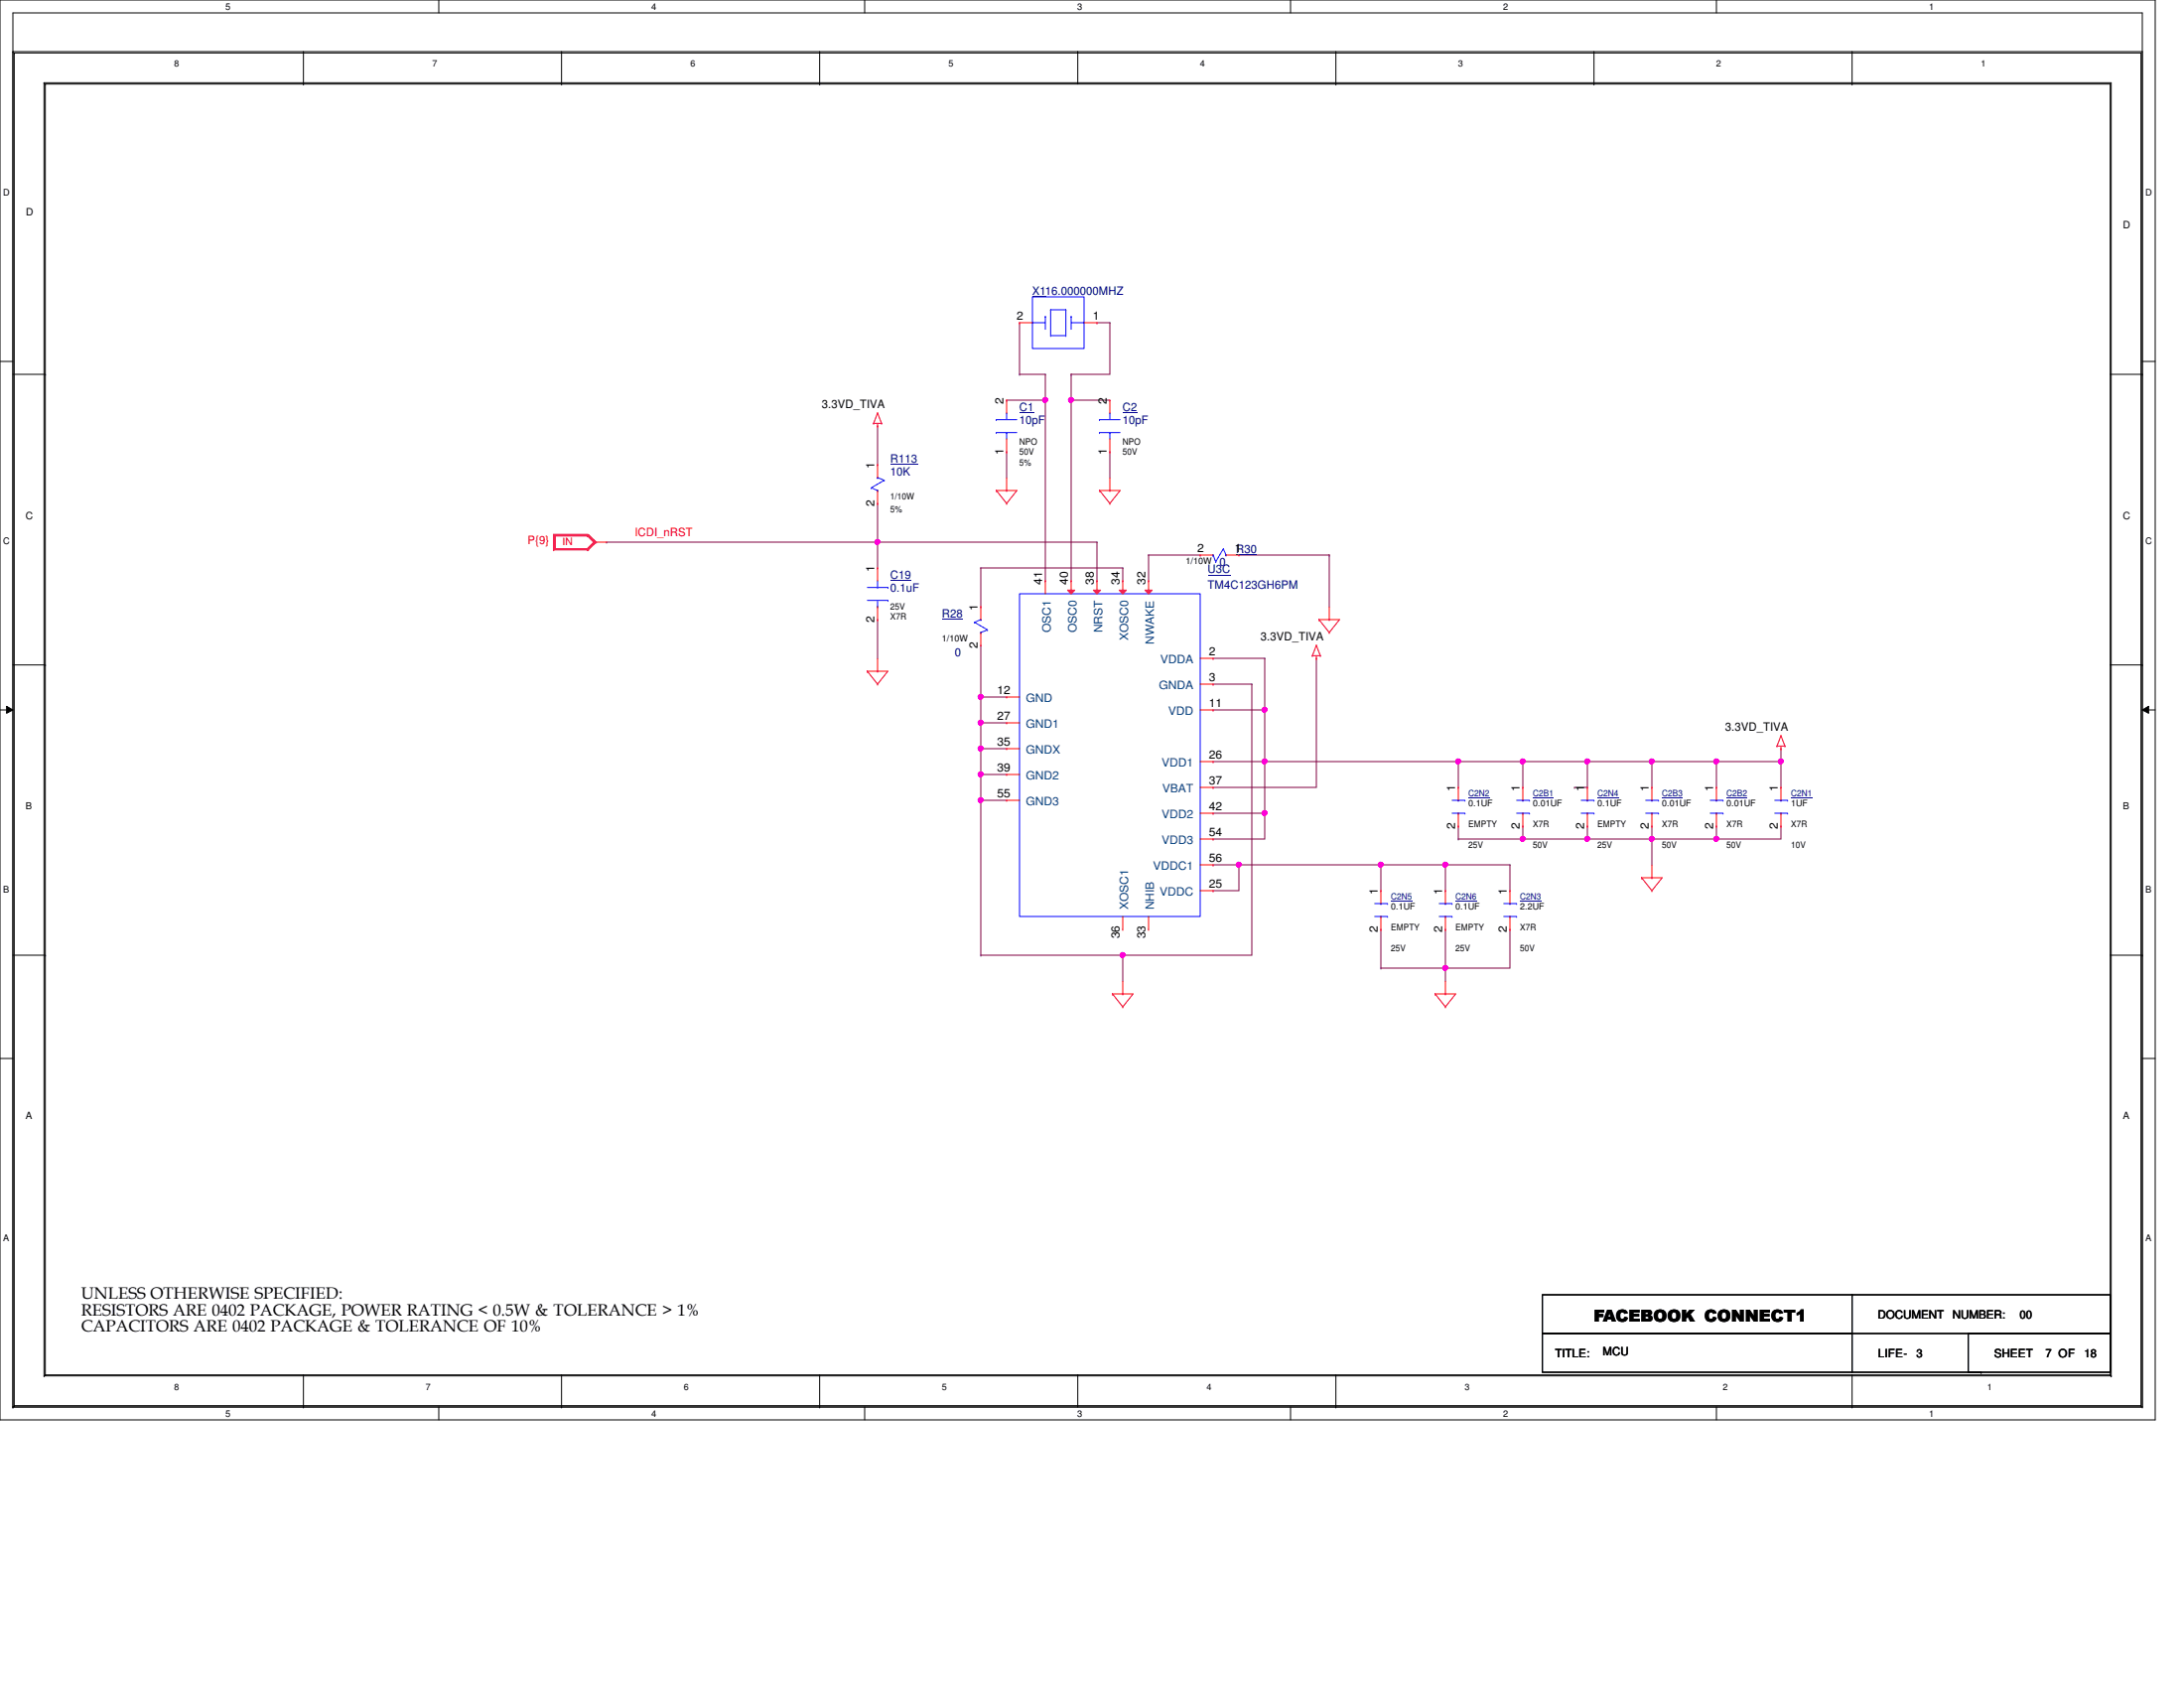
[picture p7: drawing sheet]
<svg xmlns="http://www.w3.org/2000/svg" width="279mm" height="216mm" viewBox="0 0 279 216" stroke-linecap="round" stroke-linejoin="round" font-family="sans-serif">
<path d="M0 0h275.7v181.6h-275.7zM1.7 1.7h272.4v178.3h-272.4z" fill="none" stroke="#000" stroke-width=".13"/>
<g fill="#fff">
<path d="M28.9 .2h.6v1.3h-.6z"/>
<path d="M28.9 180.2h.6v1.3h-.6z"/>
</g>
<path d="M56.1 0v1.7M56.1 180v1.6" fill="none" stroke="#000" stroke-width=".13"/>
<g fill="#fff">
<path d="M83.4 .2h.5v1.3h-.5z"/>
<path d="M83.4 180.2h.5v1.3h-.5z"/>
</g>
<path d="M110.6 0v1.7M110.6 180v1.6" fill="none" stroke="#000" stroke-width=".13"/>
<g fill="#fff">
<path d="M137.8 .2h.6v1.3h-.6z"/>
<path d="M137.8 180.2h.6v1.3h-.6z"/>
</g>
<path d="M165.1 0v1.7M165.1 180v1.6" fill="none" stroke="#000" stroke-width=".13"/>
<g fill="#fff">
<path d="M192.3 .2h.6v1.3h-.6z"/>
<path d="M192.3 180.2h.6v1.3h-.6z"/>
</g>
<path d="M219.6 0v1.7M219.6 180v1.6" fill="none" stroke="#000" stroke-width=".13"/>
<g fill="#fff">
<path d="M246.8 .2h.6v1.3h-.6z"/>
<path d="M246.8 180.2h.6v1.3h-.6z"/>
<path d="M.4 23.9h.8v1.3h-.8z"/>
<path d="M274.5 23.9h.8v1.3h-.8z"/>
<path d="M.4 68.5h.8v1.3h-.8z"/>
<path d="M274.5 68.5h.8v1.3h-.8z"/>
</g>
<path d="M0 46.2h1.7M274.1 46.2h1.6" fill="none" stroke="#000" stroke-width=".13"/>
<g fill="#fff">
<path d="M.4 113.1h.7v1.3h-.7z"/>
<path d="M274.5 113.1h.7v1.3h-.7z"/>
</g>
<path d="M0 90.8h1.7M.8 90.3l.9 .5-.9 .4zM274.1 90.8l.8-.5v.9zM274.1 90.8h1.6" fill="none" stroke="#000" stroke-width=".13"/>
<path d="M.8 90.3l.9 .5-.9 .4zM274.1 90.8l.8-.5v.9z" fill="#000"/>
<g fill="#fff">
<path d="M.4 157.6h.7v1.4h-.7z"/>
<path d="M274.5 157.6h.7v1.4h-.7z"/>
</g>
<g fill="none" stroke="#000" stroke-width=".13">
<path d="M1.7 6.6h.1M1.7 6.6h272.4v173.4M1.7 6.6v173.4M1.8 6.8h.1M1.8 6.8h272.1v173M1.8 6.8v173M5.6 10.6h.1M5.6 10.6v165.4M5.6 10.6h264.5v165.4M5.8 10.8h.1M5.8 10.8h264.2v165.1M5.8 10.8v165.1"/>
<path d="M38.8 10.8h.1M38.8 6.6v4.2M71.8 10.8h.1M71.8 6.6v4.2M104.9 10.8h.1M104.9 6.6v4.2M137.9 6.6h.1M137.9 6.6v4.2M170.9 10.8h.1M170.9 6.6v4.2M203.9 10.8h.1M203.9 6.6v4.2"/>
<path d="M236.9 10.8h.1M236.9 6.6v4.2M1.7 47.9h4.1M5.8 47.9h.1M270 47.9h4.1M274.1 47.9h.1M1.7 85h4.1M5.8 85h.1M270 85h4.1M274.1 85h.1M0 135.4h1.7M1.7 122.2h4.1"/>
<path d="M5.8 122.2h.1M270 122.2h4.1M274.1 122.2h.1M274.1 135.4h1.6M1.7 180h.1M1.7 180h272.4M1.8 179.8h.1M1.8 179.8h272.1M5.6 176h.1M5.6 176h264.5M5.8 175.9h.1M5.8 175.9h264.2"/>
<path d="M38.8 180h.1M38.8 175.9v4.1M71.8 180h.1M71.8 175.9v4.1M104.9 180h.1M104.9 175.9v4.1M137.9 175.9h.1M137.9 175.9v4.1M170.9 180h.1M170.9 175.9v4.1M236.9 180h.1M236.9 175.9v4.1"/>
<path d="M270 175.9h.1M270.1 176h.1M273.9 179.8h.1M274.1 180h.1"/>
</g>
<path d="M112.3 69.3h.1M112.3 69.3h28" fill="none" stroke="#800040" stroke-width=".13"/>
<circle cx="112.2" cy="69.3" r=".32" fill="#f0f"/>
<circle cx="112.2" cy="69.3" r=".32" fill="none" stroke="#f0f" stroke-width=".13"/>
<g fill="none" stroke="#800040" stroke-width=".13">
<path d="M112.3 54.5h.1M112.3 54.5v4.9M112.3 69.3h.1M112.3 79.2h.1M112.3 64.4h.1M112.3 64.4v8.2M112.3 79.2v5M140.3 69.3h.1M140.3 69.3v5M146.9 71h.1M146.9 71v3.3M146.9 71h6.6"/>
<path d="M153.5 71h.1M170.1 71h.1M170.1 71v6.6M161.8 84.2h.1M161.8 90.8h.1M161.8 84.2v13.2"/>
</g>
<circle cx="161.8" cy="97.4" r=".32" fill="#f0f"/>
<circle cx="161.8" cy="97.4" r=".32" fill="none" stroke="#f0f" stroke-width=".13"/>
<circle cx="161.8" cy="90.8" r=".32" fill="#f0f"/>
<circle cx="161.8" cy="90.8" r=".32" fill="none" stroke="#f0f" stroke-width=".13"/>
<path d="M161.8 97.4h.1M161.8 97.4v6.6" fill="none" stroke="#800040" stroke-width=".13"/>
<circle cx="161.8" cy="104" r=".32" fill="#f0f"/>
<circle cx="161.8" cy="104" r=".32" fill="none" stroke="#f0f" stroke-width=".13"/>
<path d="M160.1 87.5h.1M160.1 87.5v34.7M158.5 110.6h.1M158.5 110.6v3.3M161.8 104h.1M161.8 104v3.3M125.5 122.2h.1M125.5 122.2h18.1" fill="none" stroke="#800040" stroke-width=".13"/>
<circle cx="143.6" cy="122.1" r=".32" fill="#f0f"/>
<circle cx="143.6" cy="122.1" r=".32" fill="none" stroke="#f0f" stroke-width=".13"/>
<path d="M125.5 89.2h.1M125.5 89.2v3.3" fill="none" stroke="#800040" stroke-width=".13"/>
<circle cx="125.5" cy="92.4" r=".32" fill="#f0f"/>
<circle cx="125.5" cy="92.4" r=".32" fill="none" stroke="#f0f" stroke-width=".13"/>
<circle cx="125.5" cy="89.1" r=".32" fill="#f0f"/>
<circle cx="125.5" cy="89.1" r=".32" fill="none" stroke="#f0f" stroke-width=".13"/>
<path d="M125.5 89.2h.1M125.5 92.5h.1M125.5 95.8h.1M125.5 89.2h3.3M125.5 92.5h3.3M125.5 92.5v3.3M125.5 95.8h3.3" fill="none" stroke="#800040" stroke-width=".13"/>
<circle cx="125.5" cy="95.7" r=".32" fill="#f0f"/>
<circle cx="125.5" cy="95.7" r=".32" fill="none" stroke="#f0f" stroke-width=".13"/>
<path d="M125.5 95.8h.1M125.5 95.8v3.3" fill="none" stroke="#800040" stroke-width=".13"/>
<circle cx="125.5" cy="99" r=".32" fill="#f0f"/>
<circle cx="125.5" cy="99" r=".32" fill="none" stroke="#f0f" stroke-width=".13"/>
<path d="M125.5 99.1h.1M125.5 99.1h3.3M125.5 99.1v23.1M125.5 102.4h.1M125.5 102.4h3.3" fill="none" stroke="#800040" stroke-width=".13"/>
<circle cx="125.5" cy="102.3" r=".32" fill="#f0f"/>
<circle cx="125.5" cy="102.3" r=".32" fill="none" stroke="#f0f" stroke-width=".13"/>
<path d="M125.5 72.6h.1M125.5 77.6h.1M125.5 72.6h18.1M125.5 72.6v5M143.6 72.6h.1M143.6 72.6v1.7M168.4 84.2h.1M168.4 84.2v16.5M158.5 110.6h.1M158.5 110.6h18.2" fill="none" stroke="#800040" stroke-width=".13"/>
<circle cx="176.6" cy="110.6" r=".32" fill="#f0f"/>
<circle cx="176.6" cy="110.6" r=".32" fill="none" stroke="#f0f" stroke-width=".13"/>
<circle cx="158.5" cy="110.6" r=".32" fill="#f0f"/>
<circle cx="158.5" cy="110.6" r=".32" fill="none" stroke="#f0f" stroke-width=".13"/>
<path d="M184.9 110.6h.1M184.9 110.6v3.3M184.9 110.6h8.3M193.2 110.6h.1M193.2 110.6v3.3" fill="none" stroke="#800040" stroke-width=".13"/>
<circle cx="184.9" cy="110.6" r=".32" fill="#f0f"/>
<circle cx="184.9" cy="110.6" r=".32" fill="none" stroke="#f0f" stroke-width=".13"/>
<path d="M184.9 118.9h.1M184.9 118.9v4.9M184.9 123.8h.1M184.9 123.8h8.3" fill="none" stroke="#800040" stroke-width=".13"/>
<circle cx="184.9" cy="123.8" r=".32" fill="#f0f"/>
<circle cx="184.9" cy="123.8" r=".32" fill="none" stroke="#f0f" stroke-width=".13"/>
<g fill="none" stroke="#800040" stroke-width=".13">
<path d="M186.6 97.4h.1M186.6 97.4v3.3M186.6 97.4h8.2M176.7 110.6h.1M176.7 118.9h.1M176.7 110.6v3.3M176.7 118.9v4.9M176.7 110.6h8.2M193.2 118.9h.1M193.2 118.9v4.9M176.7 123.8h.1M176.7 123.8h8.2"/>
<path d="M184.9 123.8h.1M184.9 123.8v1.7"/>
</g>
<circle cx="194.8" cy="97.4" r=".32" fill="#f0f"/>
<circle cx="194.8" cy="97.4" r=".32" fill="none" stroke="#f0f" stroke-width=".13"/>
<path d="M219.6 97.4h.1M219.6 97.4v3.3M219.6 97.4h8.2M227.8 95.8h.1M227.8 97.4h.1M227.8 95.8v4.9" fill="none" stroke="#800040" stroke-width=".13"/>
<circle cx="227.8" cy="97.4" r=".32" fill="#f0f"/>
<circle cx="227.8" cy="97.4" r=".32" fill="none" stroke="#f0f" stroke-width=".13"/>
<circle cx="219.6" cy="97.4" r=".32" fill="#f0f"/>
<circle cx="219.6" cy="97.4" r=".32" fill="none" stroke="#f0f" stroke-width=".13"/>
<path d="M203.1 97.4h.1M203.1 97.4h16.5M203.1 97.4v3.3h-1.7M211.3 97.4h.1M211.3 97.4v3.3M201.4 100.7h.1" fill="none" stroke="#800040" stroke-width=".13"/>
<circle cx="211.3" cy="97.4" r=".32" fill="#f0f"/>
<circle cx="211.3" cy="97.4" r=".32" fill="none" stroke="#f0f" stroke-width=".13"/>
<circle cx="203" cy="97.4" r=".32" fill="#f0f"/>
<circle cx="203" cy="97.4" r=".32" fill="none" stroke="#f0f" stroke-width=".13"/>
<path d="M194.8 97.4h.1M194.8 97.4v3.3M194.8 97.4h8.3M186.6 105.7h.1M186.6 107.3h.1M186.6 105.7v1.6M186.6 107.3h8.2" fill="none" stroke="#800040" stroke-width=".13"/>
<circle cx="194.8" cy="107.3" r=".32" fill="#f0f"/>
<circle cx="194.8" cy="107.3" r=".32" fill="none" stroke="#f0f" stroke-width=".13"/>
<path d="M219.6 105.7h.1M219.6 107.3h.1M219.6 105.7v1.6M227.8 105.7h.1M227.8 105.7v1.6h-8.2" fill="none" stroke="#800040" stroke-width=".13"/>
<circle cx="219.6" cy="107.3" r=".32" fill="#f0f"/>
<circle cx="219.6" cy="107.3" r=".32" fill="none" stroke="#f0f" stroke-width=".13"/>
<path d="M203.1 105.7h.1M203.1 107.3h.1M203.1 107.3h16.5M203.1 105.7v1.6M211.3 105.7h.1M211.3 107.3h.1M211.3 105.7v1.6" fill="none" stroke="#800040" stroke-width=".13"/>
<circle cx="211.3" cy="107.3" r=".32" fill="#f0f"/>
<circle cx="211.3" cy="107.3" r=".32" fill="none" stroke="#f0f" stroke-width=".13"/>
<circle cx="203" cy="107.3" r=".32" fill="#f0f"/>
<circle cx="203" cy="107.3" r=".32" fill="none" stroke="#f0f" stroke-width=".13"/>
<path d="M161.8 97.4h.1M161.8 97.4h24.8M194.8 105.7h.1M194.8 107.3h.1M194.8 105.7v1.6M194.8 107.3h8.3" fill="none" stroke="#800040" stroke-width=".13"/>
<circle cx="186.5" cy="97.4" r=".32" fill="#f0f"/>
<circle cx="186.5" cy="97.4" r=".32" fill="none" stroke="#f0f" stroke-width=".13"/>
<path d="M128.8 51.2h.1M128.8 51.2h4.9M133.7 47.9h.1M133.7 51.2h.1M133.7 47.9v26.4M211.3 107.3h.1M211.3 107.3v3.3M143.6 122.2h.1M143.6 122.2v3.3M143.6 122.2h16.5" fill="none" stroke="#800040" stroke-width=".13"/>
<circle cx="133.7" cy="51.2" r=".32" fill="#f0f"/>
<circle cx="133.7" cy="51.2" r=".32" fill="none" stroke="#f0f" stroke-width=".13"/>
<path d="M137 51.2h.1M137 51.2h5" fill="none" stroke="#800040" stroke-width=".13"/>
<circle cx="137" cy="51.2" r=".32" fill="#f0f"/>
<circle cx="137" cy="51.2" r=".32" fill="none" stroke="#f0f" stroke-width=".13"/>
<g fill="none" stroke="#800040" stroke-width=".13">
<path d="M128.8 57.8h.1M128.8 57.8v3.3M130.4 47.9h.1M130.4 41.3h.1M130.4 47.9h3.3M130.4 41.3v6.6M137 51.2h.1M137 47.9h.1M137 47.9v26.4M140.3 41.3h.1M140.3 41.3h1.7M142 57.8h.1"/>
<path d="M142 41.3h.1M142 41.3v6.6h-5M142 57.8v3.3M77.6 69.3h.1M77.6 69.3h34.7M158.5 71h11.6M170.1 71h.1M125.5 89.2h.1M125.5 82.5v6.7M155.2 97.4h.1M155.2 90.8h.1M155.2 84.2h.1"/>
<path d="M155.2 87.5h.1M155.2 97.4h6.6M155.2 90.8h6.6M155.2 84.2h6.6M155.2 87.5h4.9M155.2 110.6h.1M155.2 113.9h.1M155.2 107.3h.1M155.2 104h.1M155.2 100.7h.1M155.2 110.6h3.3M155.2 113.9h3.3"/>
<path d="M155.2 107.3h6.6M155.2 104h6.6M155.2 100.7h13.2"/>
</g>
<g fill="none" stroke="#f00" stroke-width=".13">
<path d="M111.8 54.1h.1M111.8 54.1h1M112.3 54.5h.1M112.3 52.8h.1M112.3 54.1v.4M112.3 52.8l.5 1.3M112.3 52.8l-.5 1.3M112.8 54.1h.1M70.8 68.4h.1M70.8 70.3h.1M70.8 68.4h4.5M70.8 68.4v1.9"/>
<path d="M70.8 70.3h4.5M71 68.5h.1M71 70.2h.1M71 68.5h4.1M71 68.5v1.7M71 70.2h4.1M75.1 68.5h.1M75.1 70.2h.1M75.1 68.4h.1M75.1 70.3h.1M75.1 68.5l.8 .8M75.1 68.5l1 .8"/>
<path d="M75.1 68.4l1 .9M75.3 68.4h.1M75.3 70.3h.1M75.3 68.4l1 .9M75.9 69.3h.1M75.9 69.3h1.7M75.9 69.3l-.8 .9M76.1 69.3h.1M76.1 69.3l-1 1M76.1 69.3l-1 .9M76.3 69.3h.1M76.3 69.3l-1 1"/>
<path d="M127.5 62.7h.1M127.5 62.7l1.3 1.7M127.5 62.7h2.6l-1.3 1.7M128.8 62.7h.1M128.8 64.4h.1M128.8 61.1v1.6M140.7 62.7h.1M140.7 62.7h2.6l-1.3 1.7M140.7 62.7l1.3 1.7M142 62.7h.1M142 64.4h.1M142 61.1v1.6"/>
<path d="M168.7 79.2h.1M168.7 79.2l1.4 1.7M168.7 79.2h2.7l-1.3 1.7M170.1 79.2h.1M170.1 77.6v1.6M111 85.9h.1M111 85.9l1.3 1.6M111 85.9h2.6l-1.3 1.6M112.3 85.9h.1M112.3 87.5h.1M112.3 84.2v1.7M167.9 83.9h.1"/>
<path d="M167.9 83.9h1M168.4 84.2h.1M168.4 82.5h.1M168.4 83.9v.3M168.4 82.5l.5 1.4M168.4 82.5l-.5 1.4M168.9 83.9h.1M170.1 80.9h.1M227.3 95.4h.1M227.3 95.4h1M227.8 95.8h.1M227.8 94.1h.1"/>
<path d="M227.8 95.4v.4M227.8 94.1l.5 1.3M227.8 94.1l-.5 1.3M228.3 95.4h.1M186.6 100.7h.1M186.6 105.7h.1M186.6 100.7v1.7M186.6 104v1.7M210 112.3h.1M210 112.3l1.3 1.6M210 112.3h2.6l-1.3 1.6M211.3 112.3h.1"/>
<path d="M211.3 113.9h.1M211.3 110.6v1.7M142.3 127.1h.1M142.3 127.1h2.6l-1.3 1.7M142.3 127.1l1.3 1.7M143.6 127.1h.1M143.6 128.8h.1M143.6 125.5v1.6M183.6 127.1h.1M183.6 127.1l1.3 1.7M183.6 127.1h2.6l-1.3 1.7M184.9 127.1h.1"/>
<path d="M184.9 128.8h.1M184.9 125.5v1.6"/>
</g>
<path d="M197.3 165.6h72.7v5h-72.7zM197.3 170.6h39.6v4.9h-39.6zM236.9 165.6h.1M236.9 165.6v5M236.9 175.5h16.5M251.8 170.6h18.2v4.9h-18.2zM253.4 175.5h.1" fill="none" stroke="#000" stroke-width=".13"/>
<g fill="none" stroke="#00f" stroke-width=".13">
<path d="M132.1 38h6.6v6.6h-6.6zM134.4 39.6h.1M134.4 39.6h2M134.4 39.6v3.3M136.4 39.6h.1M136.4 39.6v3.3M132.1 41.3h.1M132.1 41.3h1.6M133.7 40.5h.1M133.7 40.5v1.6M134.4 42.9h.1M134.4 42.9h2"/>
<path d="M136.4 42.9h.1M137 40.5h.1M137 40.5v1.6M137 41.3h1.7M138.7 41.3h.1M185.8 104h1.6M185.8 102.4h1.6M186.6 102.4h.1M186.6 104h.1M187.4 104h.1M187.4 102.4h.1"/>
</g>
<path d="M187.9 102h2.7" fill="none" stroke="#000080" stroke-width=".13"/>
<path d="M132.1 37.8h1.8v.2h-1.8z" fill="#000080"/>
<g fill="none" stroke="#f00" stroke-width=".13">
<path d="M130.4 41.3h.1M130.4 41.3h1.7M138.7 41.3h1.6M140.3 41.3h.1M125.5 77.6h.1M125.5 77.6v1.6M153.5 71h.1M153.5 71h1.7M156.8 71h1.7M158.5 71h.1M125.5 82.5h.1M125.5 80.9v1.6"/>
<path d="M184.9 113.9h.1M184.9 118.9h.1M184.9 113.9v1.7M184.9 117.2v1.7M193.2 113.9h.1M193.2 118.9h.1M193.2 113.9v1.7M193.2 117.2v1.7M194.8 100.7h.1M194.8 105.7h.1M194.8 100.7v1.7M194.8 104v1.7"/>
</g>
<g fill="none" stroke="#00f" stroke-width=".13">
<path d="M127.5 55.3h.1M127.5 53.7h.1M127.5 55.3h2.6M127.5 53.7h2.6M128.8 52.8h.1M128.8 55.3h.1M128.8 52.8v.9M128.8 55.3v.8M124.7 79.6h.1M124.7 79.6l1.6 1M125.5 79.2h.1M125.5 79.2l-.8 .4"/>
<path d="M155.2 71h.1M155.2 71l.3 .8M155.5 71.8h.1M156.5 70.2h.1M156.5 70.2l.3 .8M156.5 70.2l-1 1.6M156.8 71h.1M125.5 80.9h.1M126.3 80.6h.1M126.3 80.6l-.8 .3M184.1 117.2h1.7M184.1 115.6h1.7"/>
<path d="M184.9 115.6h.1M184.9 117.2h.1M185.8 117.2h.1M185.8 115.6h.1M192.4 117.2h1.6M192.4 115.6h1.6M193.2 115.6h.1M193.2 117.2h.1M194 117.2h.1M194 115.6h.1M194 104h1.7M194 102.4h1.7"/>
<path d="M194.8 102.4h.1M194.8 104h.1M195.7 104h.1M195.7 102.4h.1"/>
</g>
<path d="M120.5 79.2h2.7M158.2 70.9h2.6M186.2 115.2h2.7M194.5 115.2h2.7M196.1 102h2.7" fill="none" stroke="#000080" stroke-width=".13"/>
<path d="M130.4 52.7h1.9v.1h-1.9z" fill="#000080"/>
<g fill="none" stroke="#f00" stroke-width=".13">
<path d="M112.3 59.4h.1M112.3 59.4v1.7M128.8 57.8h.1M128.8 51.2h.1M128.8 51.2v1.6M128.8 56.1v1.7M112.3 64.4h.1M112.3 72.6h.1M112.3 79.2h.1M112.3 62.7v1.7M112.3 72.6v1.7M112.3 77.6v1.6"/>
<path d="M211.3 100.7h.1M211.3 105.7h.1M211.3 100.7v1.7M211.3 104v1.7M227.8 100.7h.1M227.8 105.7h.1M227.8 100.7v1.7M227.8 104v1.7"/>
</g>
<g fill="none" stroke="#00f" stroke-width=".13">
<path d="M140.7 55.3h.1M140.7 53.7h.1M140.7 55.3h2.6M140.7 53.7h2.6M142 52.8h.1M142 55.3h.1M142 52.8v.9M142 55.3v.8M111 75.1h2.6M111 76.8h2.6M111.5 62.4h.1M111.5 62.4l.8 .3"/>
<path d="M112.3 62.7h.1M112.3 61.1h.1M112.3 77.6h.1M112.3 75.1h.1M112.3 61.1l.8 .3M112.3 74.3v.8M112.3 76.8v.8M113.1 61.4h.1M113.1 61.4l-1.6 1M113.6 75.1h.1M113.6 76.8h.1M210.5 104h1.7"/>
<path d="M210.5 102.4h1.7M211.3 102.4h.1M211.3 104h.1M212.2 104h.1M212.2 102.4h.1M227 104h1.7M227 102.4h1.7M227.8 102.4h.1M227.8 104h.1M228.7 104h.1M228.7 102.4h.1"/>
</g>
<path d="M113.9 59.4h3.5M113.9 74.2h2.7M212.6 102h2.7M229.2 102h2.7" fill="none" stroke="#000080" stroke-width=".13"/>
<path d="M143.6 52.7h1.9v.1h-1.9z" fill="#000080"/>
<path d="M142 57.8h.1M142 51.2h.1M142 51.2v1.6M142 56.1v1.7M176.7 113.9h.1M176.7 118.9h.1M176.7 113.9v1.7M176.7 117.2v1.7" fill="none" stroke="#f00" stroke-width=".13"/>
<path d="M130.4 75.9h23.1v41.3h-23.1zM175.9 117.2h1.6M175.9 115.6h1.6M176.7 115.6h.1M176.7 117.2h.1M177.5 117.2h.1M177.5 115.6h.1" fill="none" stroke="#00f" stroke-width=".13"/>
<path d="M154.5 73.6h2.9M178 115.2h2.7" fill="none" stroke="#000080" stroke-width=".13"/>
<path d="M146.5 75.5h.9l-.5 .4z" fill="#f00"/>
<path d="M146.5 75.5h.9l-.5 .4zM146.9 74.3h.1M146.9 74.3v1.6" fill="none" stroke="#f00" stroke-width=".13"/>
<path d="M143.2 75.5h.9l-.5 .4z" fill="#f00"/>
<path d="M143.2 75.5h.9l-.5 .4zM143.6 74.3h.1M143.6 74.3v1.6" fill="none" stroke="#f00" stroke-width=".13"/>
<path d="M139.9 75.5h.9l-.5 .4z" fill="#f00"/>
<path d="M139.9 75.5h.9l-.5 .4zM140.3 74.3h.1M140.3 74.3v1.6" fill="none" stroke="#f00" stroke-width=".13"/>
<path d="M136.6 75.5h.9l-.5 .4z" fill="#f00"/>
<g fill="none" stroke="#f00" stroke-width=".13">
<path d="M133.7 74.3h.1M133.7 74.3v1.6M136.6 75.5h.9l-.5 .4zM137 74.3h.1M137 74.3v1.6M128.8 89.2h.1M128.8 92.5h.1M128.8 95.8h.1M128.8 99.1h.1M128.8 89.2h1.6M128.8 92.5h1.6M128.8 95.8h1.6"/>
<path d="M128.8 99.1h1.6M153.5 84.2h1.7M153.5 87.5h1.7M153.5 90.8h1.7M153.5 97.4h1.7M155.2 84.2h.1M155.2 87.5h.1M155.2 90.8h.1M155.2 97.4h.1M128.8 102.4h.1M128.8 102.4h1.6M143.6 118.9h.1"/>
<path d="M143.6 117.2v1.7M146.9 118.9h.1M146.9 117.2v1.7M153.5 113.9h1.7M153.5 100.7h1.7M153.5 104h1.7M153.5 107.3h1.7M153.5 110.6h1.7M155.2 113.9h.1M155.2 100.7h.1M155.2 104h.1M155.2 107.3h.1"/>
<path d="M155.2 110.6h.1M203.1 100.7h.1M203.1 105.7h.1M203.1 100.7v1.7M203.1 104v1.7M219.6 100.7h.1M219.6 105.7h.1M219.6 100.7v1.7M219.6 104v1.7"/>
</g>
<path d="M202.3 104h1.6M202.3 102.4h1.6M203.1 102.4h.1M203.1 104h.1M203.9 104h.1M203.9 102.4h.1M218.8 104h1.6M218.8 102.4h1.6M219.6 102.4h.1M219.6 104h.1M220.4 104h.1M220.4 102.4h.1" fill="none" stroke="#00f" stroke-width=".13"/>
<path d="M204.4 102h2.7M220.9 102h2.7" fill="none" stroke="#000080" stroke-width=".13"/>
<circle cx="112.2" cy="69.3" r=".32" fill="#f0f"/>
<circle cx="112.2" cy="69.3" r=".32" fill="none" stroke="#f0f" stroke-width=".13"/>
<circle cx="161.8" cy="97.4" r=".32" fill="#f0f"/>
<circle cx="161.8" cy="97.4" r=".32" fill="none" stroke="#f0f" stroke-width=".13"/>
<circle cx="161.8" cy="90.8" r=".32" fill="#f0f"/>
<circle cx="161.8" cy="90.8" r=".32" fill="none" stroke="#f0f" stroke-width=".13"/>
<circle cx="161.8" cy="104" r=".32" fill="#f0f"/>
<circle cx="161.8" cy="104" r=".32" fill="none" stroke="#f0f" stroke-width=".13"/>
<circle cx="143.6" cy="122.1" r=".32" fill="#f0f"/>
<circle cx="143.6" cy="122.1" r=".32" fill="none" stroke="#f0f" stroke-width=".13"/>
<circle cx="125.5" cy="92.4" r=".32" fill="#f0f"/>
<circle cx="125.5" cy="92.4" r=".32" fill="none" stroke="#f0f" stroke-width=".13"/>
<circle cx="125.5" cy="89.1" r=".32" fill="#f0f"/>
<circle cx="125.5" cy="89.1" r=".32" fill="none" stroke="#f0f" stroke-width=".13"/>
<circle cx="125.5" cy="95.7" r=".32" fill="#f0f"/>
<circle cx="125.5" cy="95.7" r=".32" fill="none" stroke="#f0f" stroke-width=".13"/>
<circle cx="125.5" cy="99" r=".32" fill="#f0f"/>
<circle cx="125.5" cy="99" r=".32" fill="none" stroke="#f0f" stroke-width=".13"/>
<circle cx="125.5" cy="102.3" r=".32" fill="#f0f"/>
<circle cx="125.5" cy="102.3" r=".32" fill="none" stroke="#f0f" stroke-width=".13"/>
<circle cx="176.6" cy="110.6" r=".32" fill="#f0f"/>
<circle cx="176.6" cy="110.6" r=".32" fill="none" stroke="#f0f" stroke-width=".13"/>
<circle cx="158.5" cy="110.6" r=".32" fill="#f0f"/>
<circle cx="158.5" cy="110.6" r=".32" fill="none" stroke="#f0f" stroke-width=".13"/>
<circle cx="184.9" cy="110.6" r=".32" fill="#f0f"/>
<circle cx="184.9" cy="110.6" r=".32" fill="none" stroke="#f0f" stroke-width=".13"/>
<circle cx="184.9" cy="123.8" r=".32" fill="#f0f"/>
<circle cx="184.9" cy="123.8" r=".32" fill="none" stroke="#f0f" stroke-width=".13"/>
<circle cx="194.8" cy="97.4" r=".32" fill="#f0f"/>
<circle cx="194.8" cy="97.4" r=".32" fill="none" stroke="#f0f" stroke-width=".13"/>
<circle cx="227.8" cy="97.4" r=".32" fill="#f0f"/>
<circle cx="227.8" cy="97.4" r=".32" fill="none" stroke="#f0f" stroke-width=".13"/>
<circle cx="219.6" cy="97.4" r=".32" fill="#f0f"/>
<circle cx="219.6" cy="97.4" r=".32" fill="none" stroke="#f0f" stroke-width=".13"/>
<circle cx="211.3" cy="97.4" r=".32" fill="#f0f"/>
<circle cx="211.3" cy="97.4" r=".32" fill="none" stroke="#f0f" stroke-width=".13"/>
<circle cx="203" cy="97.4" r=".32" fill="#f0f"/>
<circle cx="203" cy="97.4" r=".32" fill="none" stroke="#f0f" stroke-width=".13"/>
<circle cx="194.8" cy="107.3" r=".32" fill="#f0f"/>
<circle cx="194.8" cy="107.3" r=".32" fill="none" stroke="#f0f" stroke-width=".13"/>
<circle cx="219.6" cy="107.3" r=".32" fill="#f0f"/>
<circle cx="219.6" cy="107.3" r=".32" fill="none" stroke="#f0f" stroke-width=".13"/>
<circle cx="211.3" cy="107.3" r=".32" fill="#f0f"/>
<circle cx="211.3" cy="107.3" r=".32" fill="none" stroke="#f0f" stroke-width=".13"/>
<circle cx="203" cy="107.3" r=".32" fill="#f0f"/>
<circle cx="203" cy="107.3" r=".32" fill="none" stroke="#f0f" stroke-width=".13"/>
<circle cx="186.5" cy="97.4" r=".32" fill="#f0f"/>
<circle cx="186.5" cy="97.4" r=".32" fill="none" stroke="#f0f" stroke-width=".13"/>
<circle cx="133.7" cy="51.2" r=".32" fill="#f0f"/>
<circle cx="133.7" cy="51.2" r=".32" fill="none" stroke="#f0f" stroke-width=".13"/>
<circle cx="137" cy="51.2" r=".32" fill="#f0f"/>
<circle cx="137" cy="51.2" r=".32" fill="none" stroke="#f0f" stroke-width=".13"/>
<g font-size="2.1">
<text x="10.4" y="166.1">UNLESS OTHERWISE SPECIFIED:</text>
<text x="10.4" y="168.2">RESISTORS ARE 0402 PACKAGE, POWER RATING &lt; 0.5W &amp; TOLERANCE &gt; 1%</text>
<text x="10.4" y="170.3">CAPACITORS ARE 0402 PACKAGE &amp; TOLERANCE OF 10%</text>
<text x="203.9" y="169.1">FACEBOOK CONNECT1</text>
</g>
<g font-size="1.5">
<text x="130.1" y="40.9">2</text>
<text x="139.8" y="40.9">1</text>
<text x="105.2" y="52.2">3.3VD_TIVA</text>
<text x="128.4" y="51.7" transform="rotate(-90 128.4 51.7)">2</text>
<text x="141.6" y="51.7" transform="rotate(-90 141.6 51.7)">2</text>
<text x="111.9" y="59.9" transform="rotate(-90 111.9 59.9)">1</text>
<text x="128.4" y="58.1" transform="rotate(-90 128.4 58.1)">1</text>
<text x="141.6" y="58.1" transform="rotate(-90 141.6 58.1)">1</text>
<text x="111.9" y="64.7" transform="rotate(-90 111.9 64.7)">2</text>
<text x="153.2" y="70.6">2</text>
<text x="158" y="70.6">1</text>
<text x="111.9" y="73.2" transform="rotate(-90 111.9 73.2)">1</text>
<text x="133.3" y="74.8" transform="rotate(-90 133.3 74.8)">41</text>
<text x="136.7" y="74.8" transform="rotate(-90 136.7 74.8)">40</text>
<text x="140" y="74.8" transform="rotate(-90 140 74.8)">38</text>
<text x="143.3" y="74.8" transform="rotate(-90 143.3 74.8)">34</text>
<text x="146.6" y="74.8" transform="rotate(-90 146.6 74.8)">32</text>
<text x="111.9" y="79.6" transform="rotate(-90 111.9 79.6)">2</text>
<text x="125.1" y="82.9" transform="rotate(-90 125.1 82.9)">2</text>
<text x="125.1" y="78.1" transform="rotate(-90 125.1 78.1)">1</text>
<text x="154.7" y="83.8">2</text>
<text x="161.3" y="81.9">3.3VD_TIVA</text>
<text x="127.6" y="88.8">12</text>
<text x="154.7" y="87.1">3</text>
<text x="127.6" y="92.1">27</text>
<text x="127.6" y="95.4">35</text>
<text x="154.7" y="90.4">11</text>
<text x="220.7" y="93.5">3.3VD_TIVA</text>
<text x="127.6" y="98.7">39</text>
<text x="127.6" y="102">55</text>
<text x="154.7" y="97">26</text>
<text x="154.7" y="100.3">37</text>
<text x="186.2" y="101.2" transform="rotate(-90 186.2 101.2)">1</text>
<text x="194.4" y="101.2" transform="rotate(-90 194.4 101.2)">1</text>
<text x="202.7" y="101.2" transform="rotate(-90 202.7 101.2)">1</text>
<text x="210.9" y="101.2" transform="rotate(-90 210.9 101.2)">1</text>
<text x="219.2" y="101.2" transform="rotate(-90 219.2 101.2)">1</text>
<text x="227.5" y="101.2" transform="rotate(-90 227.5 101.2)">1</text>
<text x="154.7" y="103.6">42</text>
<text x="154.7" y="106.9">54</text>
<text x="186.2" y="106" transform="rotate(-90 186.2 106)">2</text>
<text x="194.4" y="106" transform="rotate(-90 194.4 106)">2</text>
<text x="202.7" y="106" transform="rotate(-90 202.7 106)">2</text>
<text x="210.9" y="106" transform="rotate(-90 210.9 106)">2</text>
<text x="219.2" y="106" transform="rotate(-90 219.2 106)">2</text>
<text x="227.5" y="106" transform="rotate(-90 227.5 106)">2</text>
<text x="154.7" y="113.5">25</text>
<text x="154.7" y="110.2">56</text>
<text x="176.3" y="119.2" transform="rotate(-90 176.3 119.2)">2</text>
<text x="176.3" y="114.4" transform="rotate(-90 176.3 114.4)">1</text>
<text x="184.5" y="119.2" transform="rotate(-90 184.5 119.2)">2</text>
<text x="184.5" y="114.4" transform="rotate(-90 184.5 114.4)">1</text>
<text x="192.8" y="119.2" transform="rotate(-90 192.8 119.2)">2</text>
<text x="192.8" y="114.4" transform="rotate(-90 192.8 114.4)">1</text>
<text x="143.3" y="120.1" transform="rotate(-90 143.3 120.1)">36</text>
<text x="146.6" y="120.1" transform="rotate(-90 146.6 120.1)">33</text>
<text x="199" y="173.6">TITLE:</text>
<text x="205.1" y="173.4">MCU</text>
<text x="240.2" y="168.6">DOCUMENT</text>
<text x="240.2" y="173.6">LIFE-</text>
<text x="245.2" y="173.6">3</text>
<text x="249.8" y="168.6">NUMBER:</text>
<text x="255.1" y="173.6">SHEET</text>
<text x="258.4" y="168.6">00</text>
<text x="261.7" y="173.6">7 OF</text>
<text x="266.7" y="173.6">18</text>
</g>
<g font-size="1.5" fill="#000080">
<text x="132.1" y="37.7">X116.000000MHZ</text>
<text x="130.4" y="52.5">C1</text>
<text x="143.6" y="52.5">C2</text>
<text x="113.9" y="59.1">R113</text>
<text x="130.4" y="54.2">10pF</text>
<text x="143.6" y="54.2">10pF</text>
<text x="113.9" y="60.8">10K</text>
<text x="158.2" y="70.7">R30</text>
<text x="113.9" y="75.6">0.1uF</text>
<text x="113.9" y="74">C19</text>
<text x="154.5" y="75.3">TM4C123GH6PM</text>
<text x="154.5" y="73.3">U3C</text>
<text x="156" y="72.3">0</text>
<text x="120.5" y="79">R28</text>
<text x="122.2" y="83.9">0</text>
</g>
<g font-size="1.5" fill="#f00">
<text x="67.5" y="69.6">P{9}</text>
<text x="81.2" y="68.6">ICDI_nRST</text>
</g>
<g font-size="1.5" fill="#004080">
<text x="134.5" y="80.9" transform="rotate(-90 134.5 80.9)">OSC1</text>
<text x="137.8" y="80.9" transform="rotate(-90 137.8 80.9)">OSC0</text>
<text x="141.1" y="80.9" transform="rotate(-90 141.1 80.9)">NRST</text>
<text x="144.4" y="82" transform="rotate(-90 144.4 82)">XOSC0</text>
<text x="147.7" y="82.4" transform="rotate(-90 147.7 82.4)">NWAKE</text>
<text x="131.3" y="89.8">GND</text>
<text x="148.3" y="88.2">GNDA</text>
<text x="148.5" y="84.9">VDDA</text>
<text x="131.3" y="93.1">GND1</text>
<text x="149.5" y="91.5">VDD</text>
<text x="131.3" y="96.4">GNDX</text>
<text x="131.3" y="99.7">GND2</text>
<text x="148.6" y="98.1">VDD1</text>
<text x="148.7" y="101.4">VBAT</text>
<text x="131.3" y="103">GND3</text>
<text x="148.6" y="104.7">VDD2</text>
<text x="148.6" y="108">VDD3</text>
<text x="147.5" y="111.3">VDDC1</text>
<text x="144.4" y="116.4" transform="rotate(-90 144.4 116.4)">XOSC1</text>
<text x="147.7" y="116.4" transform="rotate(-90 147.7 116.4)">NHIB</text>
<text x="148.4" y="114.6">VDDC</text>
</g>
<g font-size="1.3">
<text x="3.3" y="27.6">D</text>
<text x="271.6" y="29.3">D</text>
<text x="3.3" y="66.4">C</text>
<text x="271.6" y="66.4">C</text>
<text x="3.3" y="143.2">A</text>
<text x="271.6" y="143.2">A</text>
</g>
<text font-size="1.3" fill="#f00" x="72" y="69.7">IN</text>
<g font-size="1.2">
<text x="28.9" y="1.3">5</text>
<text x="83.4" y="1.3">4</text>
<text x="137.8" y="1.3">3</text>
<text x="192.3" y="1.3">2</text>
<text x="246.8" y="1.3">1</text>
<text x=".4" y="25">D</text>
<text x="274.5" y="25">D</text>
<text x=".4" y="69.6">C</text>
<text x="274.5" y="69.6">C</text>
<text x="3.3" y="103.5">B</text>
<text x="271.6" y="103.5">B</text>
<text x=".4" y="114.1">B</text>
<text x="274.5" y="114.1">B</text>
<text x=".4" y="158.7">A</text>
<text x="274.5" y="158.7">A</text>
<text x="28.9" y="181.2">5</text>
<text x="83.4" y="181.2">4</text>
<text x="137.8" y="181.2">3</text>
<text x="192.3" y="181.2">2</text>
<text x="246.8" y="181.2">1</text>
</g>
<g font-size="1.1">
<text x="22.3" y="8.6">8</text>
<text x="55.3" y="8.6">7</text>
<text x="88.3" y="8.6">6</text>
<text x="121.4" y="8.6">5</text>
<text x="153.5" y="8.6">4</text>
<text x="186.6" y="8.6">3</text>
<text x="219.6" y="8.6">2</text>
<text x="253.4" y="8.6">1</text>
<text x="130.4" y="56.9">NPO</text>
<text x="130.4" y="58.2">50V</text>
<text x="130.4" y="59.6">5%</text>
<text x="143.6" y="56.9">NPO</text>
<text x="143.6" y="58.2">50V</text>
<text x="113.9" y="65.5">5%</text>
<text x="113.9" y="63.8">1/10W</text>
<text x="151.7" y="72.1">1/10W</text>
<text x="113.9" y="79.2">X7R</text>
<text x="113.9" y="78">25V</text>
<text x="120.5" y="82">1/10W</text>
<text x="187.9" y="105.8">EMPTY</text>
<text x="187.9" y="103.1">0.1UF</text>
<text x="196.1" y="105.8">X7R</text>
<text x="196.1" y="103.1">0.01UF</text>
<text x="204.4" y="105.8">EMPTY</text>
<text x="204.4" y="103.1">0.1UF</text>
<text x="212.6" y="105.8">X7R</text>
<text x="212.6" y="103.1">0.01UF</text>
<text x="220.9" y="105.8">X7R</text>
<text x="220.9" y="103.1">0.01UF</text>
<text x="229.2" y="103.1">1UF</text>
<text x="229.2" y="105.8">X7R</text>
<text x="187.9" y="108.4">25V</text>
<text x="196.1" y="108.4">50V</text>
<text x="204.4" y="108.4">25V</text>
<text x="212.6" y="108.4">50V</text>
<text x="220.9" y="108.4">50V</text>
<text x="229.2" y="108.4">10V</text>
<text x="178" y="119">EMPTY</text>
<text x="178" y="116.3">0.1UF</text>
<text x="186.2" y="119">EMPTY</text>
<text x="186.2" y="116.3">0.1UF</text>
<text x="194.5" y="116.3">2.2UF</text>
<text x="194.5" y="119">X7R</text>
<text x="178" y="121.6">25V</text>
<text x="186.2" y="121.6">25V</text>
<text x="194.5" y="121.6">50V</text>
<text x="22.3" y="177.8">8</text>
<text x="54.5" y="177.8">7</text>
<text x="87.5" y="177.8">6</text>
<text x="120.5" y="177.8">5</text>
<text x="154.4" y="177.8">4</text>
<text x="187.4" y="177.8">3</text>
<text x="220.4" y="177.8">2</text>
<text x="254.3" y="177.8">1</text>
</g>
<g font-size="1.1" fill="#000080">
<text x="187.9" y="101.8">C2N2</text>
<text x="196.1" y="101.8">C2B1</text>
<text x="204.4" y="101.8">C2N4</text>
<text x="212.6" y="101.8">C2B3</text>
<text x="220.9" y="101.8">C2B2</text>
<text x="229.2" y="101.8">C2N1</text>
<text x="178" y="115">C2N5</text>
<text x="186.2" y="115">C2N6</text>
<text x="194.5" y="115">C2N3</text>
</g>
</svg>
